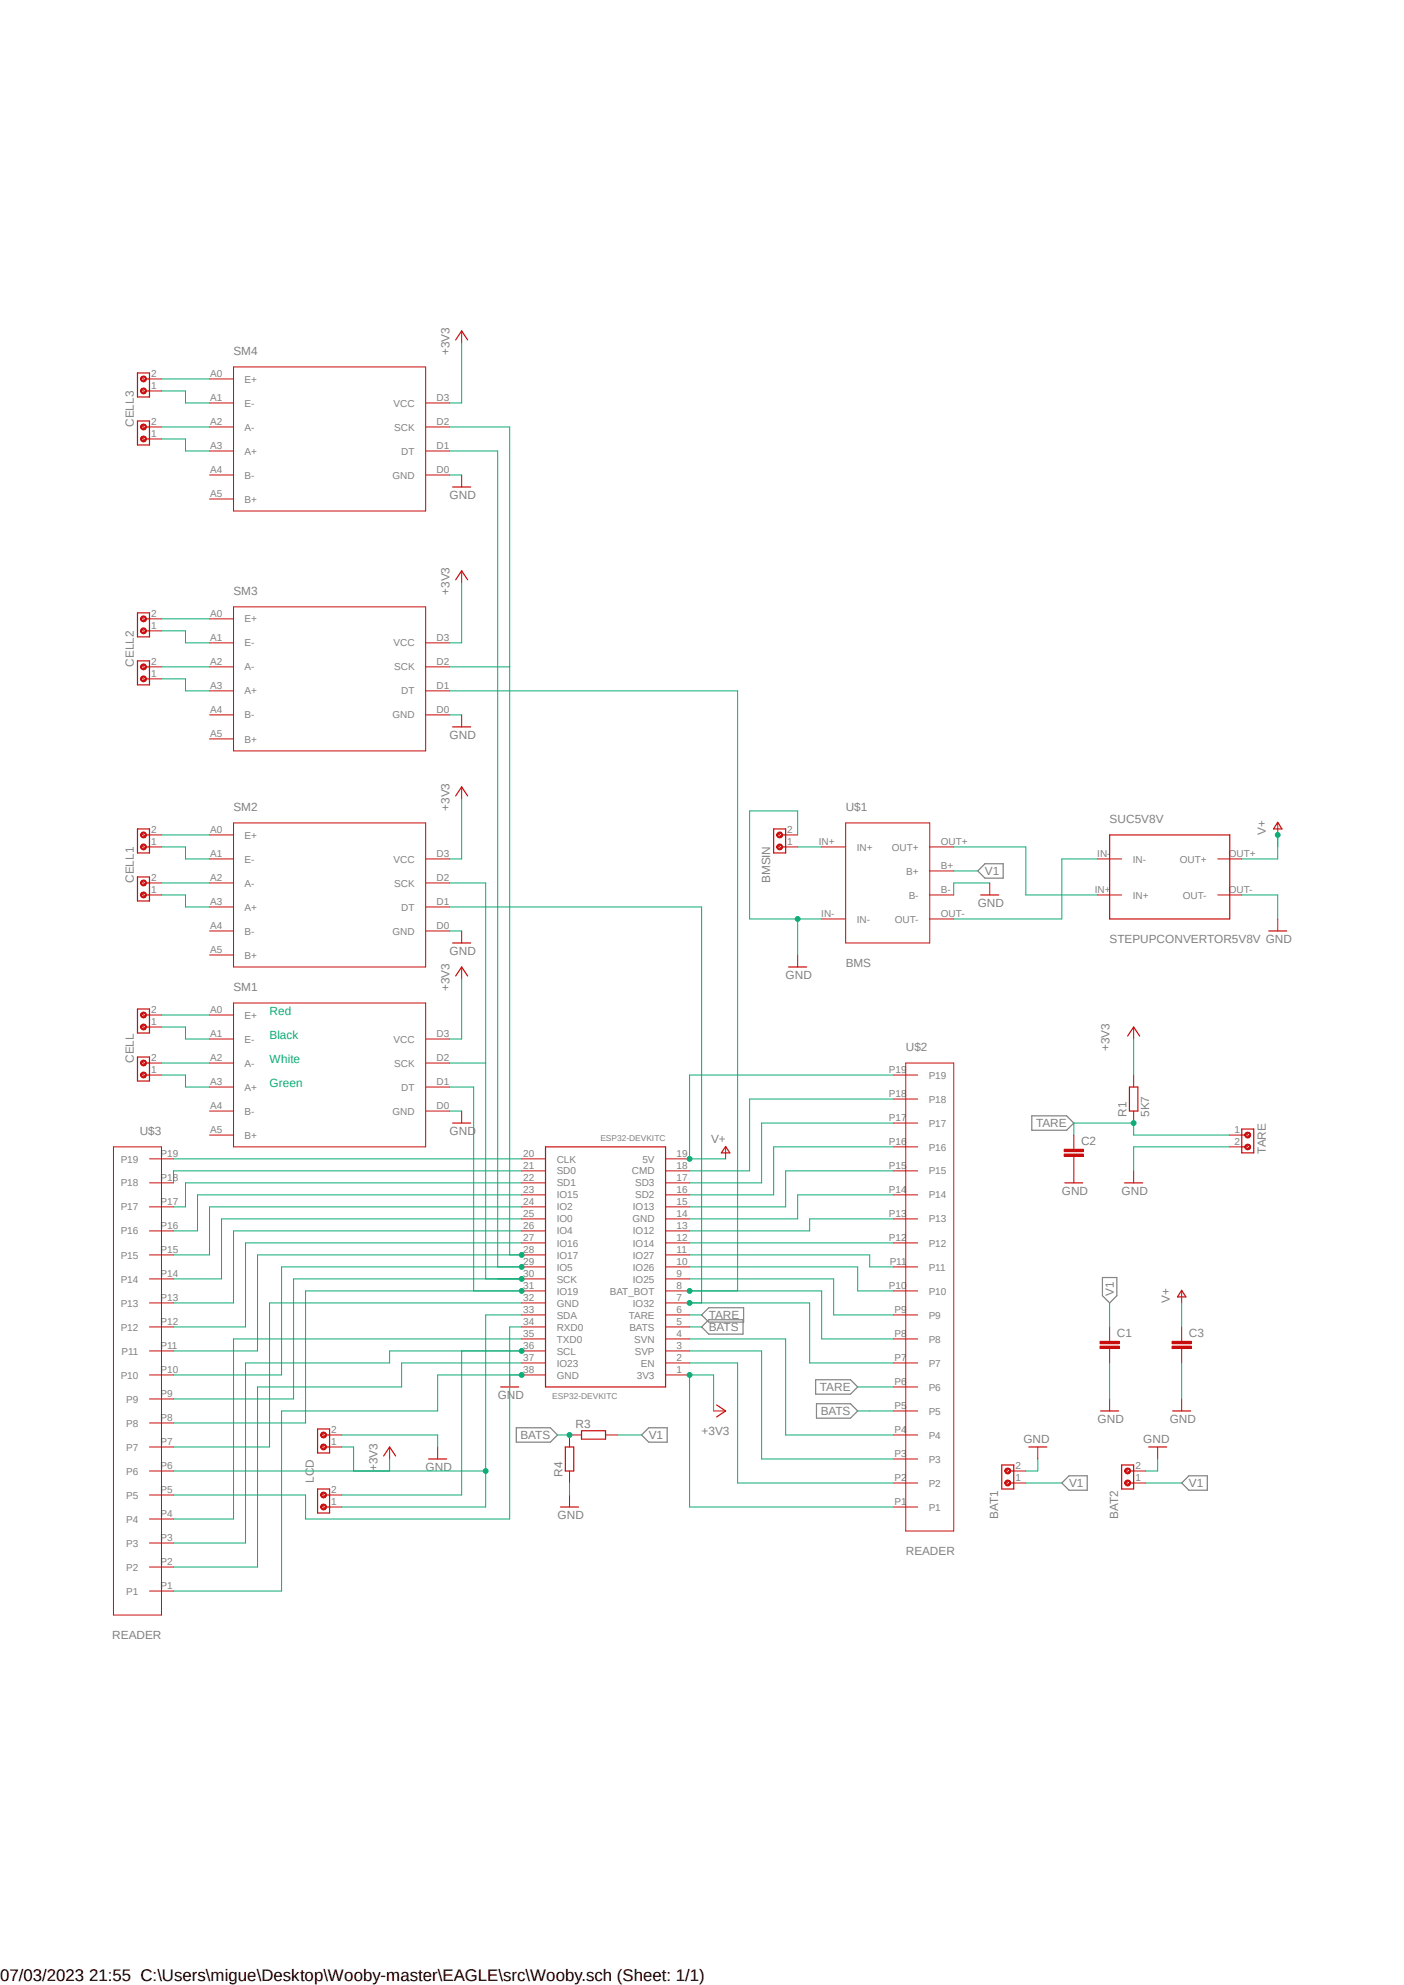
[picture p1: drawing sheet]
<svg xmlns="http://www.w3.org/2000/svg" width="297mm" height="420mm" viewBox="0 0 297 420" stroke-linecap="round" stroke-linejoin="round" font-family="sans-serif">
<path d="M22.9 67.6l251.2 279.8M274.1 67.6l-251.2 279.8" fill="none" stroke="#fff" stroke-width=".21"/>
<path d="M206.8 184.3l1.6-1.5h3.8v3h-3.8zM218.3 236.1h7.3l1.6 1.5-1.6 1.5h-7.3zM149.9 279.2h7.3v3.1h-7.3l-1.5-1.5zM149.9 276.7h7.4v3h-7.4l-1.5-1.5zM233.2 270.3h3.1v3.9l-1.6 1.5-1.5-1.5zM172.6 291.9h7.3l1.5 1.6-1.5 1.5h-7.3zM172.7 297h7.2l1.5 1.5-1.5 1.6h-7.2zM109.2 302.1h7.2l1.5 1.5-1.5 1.5h-7.2zM137.2 302.1h3.9v3h-3.9l-1.5-1.5zM226.1 312.3h3.9v3h-3.9l-1.5-1.5zM251.5 312.3h3.9v3h-3.9l-1.5-1.5z" fill="none" stroke="#808080" stroke-width=".25"/>
<g fill="none" stroke="#c90d0c" stroke-width=".21">
<path d="M44.3 214.8h5.1M44.3 219.8h5.1M49.4 212.2h40.6v30.5h-40.6zM90 219.8h5.1M44.3 224.9h5.1M44.3 230h5.1M44.3 235.1h5.1M90 224.9h5.1M90 230h5.1M90 235.1h5.1M239.8 227.5v2.5M239.8 235.1v2.5"/>
<path d="M44.3 240.2h5.1M110.4 257.9h5M110.4 255.4h5M110.4 252.8h5M110.4 250.3h5M110.4 247.7h5M110.4 245.2h5M140.8 257.9h5.1M140.8 255.4h5.1M140.8 252.8h5.1M140.8 250.3h5.1M140.8 247.7h5.1"/>
<path d="M140.8 245.2h5.1M110.4 278.2h5M110.4 275.7h5M110.4 273.1h5M110.4 270.6h5M110.4 268.1h5M110.4 265.5h5M110.4 263h5M110.4 260.4h5M140.8 278.2h5.1M140.8 275.7h5.1M140.8 273.1h5.1"/>
<path d="M140.8 270.6h5.1M140.8 268.1h5.1M140.8 265.5h5.1M140.8 263h5.1M140.8 260.4h5.1M110.4 290.9h5M110.4 288.4h5M110.4 285.8h5M110.4 283.3h5M110.4 280.8h5M140.8 290.9h5.1M140.8 288.4h5.1"/>
<path d="M140.8 285.8h5.1M140.8 283.3h5.1M140.8 280.8h5.1M234.7 283.3v.5M234.7 285.3v.5M120.5 311.2v2.6M123 303.6h-2.5v2.6M128.1 303.6h2.5"/>
</g>
<path d="M238.9 230h1.8v5.1h-1.8zM115.4 242.7h25.4v50.8h-25.4zM119.6 306.2h1.8v5h-1.8zM123 302.7h5.1v1.8h-5.1z" fill="none" stroke="#c90d0c" stroke-width=".25"/>
<path d="M232.7 283.8h4.1v.5h-4.1z" fill-rule="evenodd" fill="#c90d0c"/>
<path d="M232.7 283.8h4.1v.5h-4.1z" fill="none" stroke="#c90d0c" stroke-width=".21"/>
<path d="M232.7 284.8h4.1v.5h-4.1z" fill-rule="evenodd" fill="#c90d0c"/>
<path d="M227.2 242.7v.5M227.2 244.7v.5M232.7 284.8h4.1v.5h-4.1zM234.7 280.8v2.5M234.7 285.8v2.6" fill="none" stroke="#c90d0c" stroke-width=".21"/>
<path d="M225.1 243.2h4.1v.5h-4.1z" fill-rule="evenodd" fill="#c90d0c"/>
<path d="M225.1 243.2h4.1v.5h-4.1z" fill="none" stroke="#c90d0c" stroke-width=".21"/>
<path d="M225.1 244.2h4.1v.5h-4.1z" fill-rule="evenodd" fill="#c90d0c"/>
<g fill="none" stroke="#c90d0c" stroke-width=".21">
<path d="M30.1 217l.5 .6M30.1 214.5l.5 .5M97.7 204.6v2.5M239.8 217.3v2.5M97.7 235.1v2.5M153.5 242.7v2.5M225.1 244.2h4.1v.5h-4.1zM227.2 240.2v2.5M227.2 245.2v5.1M239.8 247.7v2.6M107.8 290.9v2.6M151 298.5h2.5"/>
<path d="M234.7 296v2.5M120.5 316.3v2.6"/>
</g>
<g fill="none" stroke="#c90d0c" stroke-width=".25">
<path d="M29.1 213.5h2.5v5.1h-2.5zM30.9 217.3h.7M30.9 214.8h.7M96.4 206.5l1.3-1.9 1.2 1.9M238.5 219.2l1.3-1.9 1.3 1.9M95.8 237.6h3.8M153.5 242.6l.9 1.3h-1.8zM225.3 250.3h3.7M237.9 250.3h3.8M105.9 293.5h3.8M151.6 297.3l1.9 1.2-1.9 1.3M232.8 298.5h3.8"/>
<path d="M118.6 318.9h3.8"/>
</g>
<path d="M29.8 217a.64 .64 0 0 1 1-.1 .64 .64 0 0 1-.2 1 .64 .64 0 0 1-.9-.6h.3a.38 .38 0 0 1 .5-.4 .38 .38 0 0 1 .1 .7 .41 .41 0 0 1-.6-.3h-.3z" fill-rule="evenodd" fill="#c90d0c"/>
<path d="M29.8 217a.64 .64 0 0 1 1-.1 .64 .64 0 0 1-.2 1 .64 .64 0 0 1-.9-.6h.3a.38 .38 0 0 1 .5-.4 .38 .38 0 0 1 .1 .7 .41 .41 0 0 1-.6-.3h-.3z" fill="none" stroke="#c90d0c" stroke-width=".21"/>
<path d="M29.8 214.4a.64 .64 0 0 1 1-.1 .64 .64 0 0 1-.2 1 .64 .64 0 0 1-.9-.5h.3a.39 .39 0 0 1 .4-.4 .39 .39 0 0 1 .3 .5 .39 .39 0 0 1-.5 .2l-.2-.3h-.3z" fill-rule="evenodd" fill="#c90d0c"/>
<path d="M29.8 214.4a.64 .64 0 0 1 1-.1 .64 .64 0 0 1-.2 1 .64 .64 0 0 1-.9-.5h.3a.39 .39 0 0 1 .4-.4 .39 .39 0 0 1 .3 .5 .39 .39 0 0 1-.5 .2l-.2-.3h-.3zM31.6 217.3h2.6M31.6 214.8h2.6M30.1 227.2l.5 .5M30.1 224.7l.5 .5" fill="none" stroke="#c90d0c" stroke-width=".21"/>
<path d="M29.1 223.6h2.5v5.1h-2.5zM30.9 227.5h.7M30.9 224.9h.7" fill="none" stroke="#c90d0c" stroke-width=".25"/>
<path d="M29.8 227.1a.64 .64 0 0 1 1-.1 .64 .64 0 0 1-.2 1 .64 .64 0 0 1-.9-.5h.3a.38 .38 0 0 1 .5-.4 .38 .38 0 0 1 .1 .7 .41 .41 0 0 1-.6-.3h-.3z" fill-rule="evenodd" fill="#c90d0c"/>
<path d="M29.8 227.1a.64 .64 0 0 1 1-.1 .64 .64 0 0 1-.2 1 .64 .64 0 0 1-.9-.5h.3a.38 .38 0 0 1 .5-.4 .38 .38 0 0 1 .1 .7 .41 .41 0 0 1-.6-.3h-.3z" fill="none" stroke="#c90d0c" stroke-width=".21"/>
<path d="M29.8 224.6a.64 .64 0 0 1 1-.1 .64 .64 0 0 1-.2 1 .64 .64 0 0 1-.9-.6h.3a.38 .38 0 0 1 .5-.3 .38 .38 0 0 1 .1 .6 .41 .41 0 0 1-.6-.3h-.3z" fill-rule="evenodd" fill="#c90d0c"/>
<path d="M29.8 224.6a.64 .64 0 0 1 1-.1 .64 .64 0 0 1-.2 1 .64 .64 0 0 1-.9-.6h.3a.38 .38 0 0 1 .5-.3 .38 .38 0 0 1 .1 .6 .41 .41 0 0 1-.6-.3h-.3zM31.6 227.5h2.6M31.6 224.9h2.6M263.7 239.9l.5 .5M263.7 242.4l.5 .5" fill="none" stroke="#c90d0c" stroke-width=".21"/>
<path d="M262.7 238.9h2.5v5h-2.5zM262.7 240.2h.7M262.7 242.7h.7" fill="none" stroke="#c90d0c" stroke-width=".25"/>
<path d="M263.4 239.8a.64 .64 0 0 1 1-.1 .64 .64 0 0 1-.2 1 .64 .64 0 0 1-.9-.5h.3a.38 .38 0 0 1 .5-.4 .38 .38 0 0 1 .1 .7 .41 .41 0 0 1-.6-.3h-.3z" fill-rule="evenodd" fill="#c90d0c"/>
<path d="M263.4 239.8a.64 .64 0 0 1 1-.1 .64 .64 0 0 1-.2 1 .64 .64 0 0 1-.9-.5h.3a.38 .38 0 0 1 .5-.4 .38 .38 0 0 1 .1 .7 .41 .41 0 0 1-.6-.3h-.3z" fill="none" stroke="#c90d0c" stroke-width=".21"/>
<path d="M263.4 242.4a.64 .64 0 0 1 1-.1 .64 .64 0 0 1-.2 1 .64 .64 0 0 1-.9-.6h.3a.38 .38 0 0 1 .5-.4 .38 .38 0 0 1 .1 .7 .4 .4 0 0 1-.6-.3h-.3z" fill-rule="evenodd" fill="#c90d0c"/>
<path d="M260.1 240.2h2.6M260.1 242.7h2.6M263.4 242.4a.64 .64 0 0 1 1-.1 .64 .64 0 0 1-.2 1 .64 .64 0 0 1-.9-.6h.3a.38 .38 0 0 1 .5-.4 .38 .38 0 0 1 .1 .7 .4 .4 0 0 1-.6-.3h-.3zM68.2 305.9l.5 .5M68.2 303.4l.5 .5" fill="none" stroke="#c90d0c" stroke-width=".21"/>
<path d="M67.2 302.3h2.5v5.1h-2.5zM69 306.2h.7M69 303.6h.7" fill="none" stroke="#c90d0c" stroke-width=".25"/>
<path d="M68.1 305.6a.63 .63 0 0 1 .9 .3 .63 .63 0 0 1-.4 .9 .63 .63 0 0 1-.8-.6h.3l.1-.4h.3l.3 .2v.3l-.3 .2h-.3l-.1-.3h-.3z" fill-rule="evenodd" fill="#c90d0c"/>
<path d="M68.1 305.6a.63 .63 0 0 1 .9 .3 .63 .63 0 0 1-.4 .9 .63 .63 0 0 1-.8-.6h.3l.1-.4h.3l.3 .2v.3l-.3 .2h-.3l-.1-.3h-.3z" fill="none" stroke="#c90d0c" stroke-width=".21"/>
<path d="M68.1 303.1a.64 .64 0 0 1 1 .3 .64 .64 0 0 1-.5 .8 .64 .64 0 0 1-.8-.6h.3l.1-.3 .3-.1 .3 .4a.38 .38 0 0 1-.3 .4 .38 .38 0 0 1-.4-.4h-.3z" fill-rule="evenodd" fill="#c90d0c"/>
<path d="M68.1 303.1a.64 .64 0 0 1 1 .3 .64 .64 0 0 1-.5 .8 .64 .64 0 0 1-.8-.6h.3l.1-.3 .3-.1 .3 .4a.38 .38 0 0 1-.3 .4 .38 .38 0 0 1-.4-.4h-.3zM68.2 318.6l.5 .5M68.2 316.1l.5 .5M69.7 306.2h2.6M69.7 303.6h2.6" fill="none" stroke="#c90d0c" stroke-width=".21"/>
<path d="M67.2 315h2.5v5.1h-2.5zM69 318.9h.7M69 316.3h.7" fill="none" stroke="#c90d0c" stroke-width=".25"/>
<path d="M67.9 318.5a.64 .64 0 0 1 1-.1 .64 .64 0 0 1-.2 1 .64 .64 0 0 1-.9-.5h.3v-.3a.39 .39 0 0 1 .5-.1 .39 .39 0 0 1 .2 .5l-.2 .2h-.4l-.1-.3h-.3z" fill-rule="evenodd" fill="#c90d0c"/>
<path d="M67.9 318.5a.64 .64 0 0 1 1-.1 .64 .64 0 0 1-.2 1 .64 .64 0 0 1-.9-.5h.3v-.3a.39 .39 0 0 1 .5-.1 .39 .39 0 0 1 .2 .5l-.2 .2h-.4l-.1-.3h-.3z" fill="none" stroke="#c90d0c" stroke-width=".21"/>
<path d="M67.9 316a.64 .64 0 0 1 1-.1 .64 .64 0 0 1-.2 1 .64 .64 0 0 1-.9-.6h.3v-.2a.39 .39 0 0 1 .5-.1 .39 .39 0 0 1 .2 .5l-.2 .2h-.4l-.1-.4h-.3z" fill-rule="evenodd" fill="#c90d0c"/>
<g fill="none" stroke="#c90d0c" stroke-width=".21">
<path d="M49.4 77.6h40.6v30.5h-40.6zM97.7 70v2.6M44.3 80.2h5.1M44.3 85.3h5.1M44.3 90.3h5.1M44.3 95.4h5.1M90 85.3h5.1M90 90.3h5.1M90 95.4h5.1M44.3 100.5h5.1M44.3 105.6h5.1M90 100.5h5.1"/>
<path d="M97.7 100.5v2.5M44.3 130.9h5.1M44.3 136h5.1M49.4 128.4h40.6v30.5h-40.6zM90 136h5.1M97.7 120.8v2.5M44.3 141.1h5.1M44.3 146.2h5.1M44.3 151.3h5.1M44.3 156.3h5.1M90 141.1h5.1M90 146.2h5.1"/>
<path d="M90 151.3h5.1M97.7 151.3v2.5M44.3 176.7h5.1M49.4 174.1h40.6v30.5h-40.6zM97.7 166.5v2.5M44.3 181.7h5.1M44.3 186.8h5.1M44.3 191.9h5.1M44.3 197h5.1M90 181.7h5.1M90 186.8h5.1M90 191.9h5.1"/>
<path d="M90 197h5.1M97.7 197v2.5M44.3 202.1h5.1M250 283.3v.5M250 285.3v.5M67.9 316a.64 .64 0 0 1 1-.1 .64 .64 0 0 1-.2 1 .64 .64 0 0 1-.9-.6h.3v-.2a.39 .39 0 0 1 .5-.1 .39 .39 0 0 1 .2 .5l-.2 .2h-.4l-.1-.4h-.3zM69.7 318.9h2.6M69.7 316.3h2.6M82.4 306.2v2.5M92.6 306.2v2.5"/>
</g>
<path d="M96.4 71.9l1.3-1.9 1.2 1.9M95.8 103h3.8M96.4 122.7l1.3-1.9 1.2 1.9M95.8 153.8h3.8M96.4 168.4l1.3-1.9 1.2 1.9M95.8 199.5h3.8M81.2 308.1l1.2-1.9 1.3 1.9M90.7 308.7h3.8" fill="none" stroke="#c90d0c" stroke-width=".25"/>
<path d="M247.9 283.8h4.1v.5h-4.1z" fill-rule="evenodd" fill="#c90d0c"/>
<path d="M247.9 283.8h4.1v.5h-4.1z" fill="none" stroke="#c90d0c" stroke-width=".21"/>
<path d="M247.9 284.8h4.1v.5h-4.1z" fill-rule="evenodd" fill="#c90d0c"/>
<path d="M30.1 178.9l.5 .6M30.1 176.4l.5 .5M270.3 174.1v2.6M270.3 194.4v2.6M250 273.1v2.6M247.9 284.8h4.1v.5h-4.1zM250 280.8v2.5M250 285.8v2.6M250 296v2.5" fill="none" stroke="#c90d0c" stroke-width=".21"/>
<path d="M29.1 175.4h2.5v5.1h-2.5zM30.9 179.2h.7M30.9 176.7h.7M270.3 174l.9 1.4h-1.8zM268.4 197h3.8M250 273l.9 1.4h-1.8zM248.1 298.5h3.8" fill="none" stroke="#c90d0c" stroke-width=".25"/>
<path d="M29.8 178.9a.64 .64 0 0 1 1-.1 .64 .64 0 0 1-.2 1 .64 .64 0 0 1-.9-.6h.3l.2-.3a.38 .38 0 0 1 .5 .3 .38 .38 0 0 1-.5 .3l-.2-.3h-.3z" fill-rule="evenodd" fill="#c90d0c"/>
<path d="M29.8 178.9a.64 .64 0 0 1 1-.1 .64 .64 0 0 1-.2 1 .64 .64 0 0 1-.9-.6h.3l.2-.3a.38 .38 0 0 1 .5 .3 .38 .38 0 0 1-.5 .3l-.2-.3h-.3z" fill="none" stroke="#c90d0c" stroke-width=".21"/>
<path d="M29.8 176.4a.64 .64 0 0 1 1-.1 .64 .64 0 0 1-.2 1 .64 .64 0 0 1-.9-.6h.3l.2-.4a.39 .39 0 0 1 .5 .2 .39 .39 0 0 1-.3 .5 .39 .39 0 0 1-.4-.3h-.3z" fill-rule="evenodd" fill="#c90d0c"/>
<path d="M29.8 176.4a.64 .64 0 0 1 1-.1 .64 .64 0 0 1-.2 1 .64 .64 0 0 1-.9-.6h.3l.2-.4a.39 .39 0 0 1 .5 .2 .39 .39 0 0 1-.3 .5 .39 .39 0 0 1-.4-.3h-.3zM31.6 179.2h2.6M31.6 176.7h2.6M30.1 189.1l.5 .5M30.1 186.6l.5 .5" fill="none" stroke="#c90d0c" stroke-width=".21"/>
<path d="M29.1 185.5h2.5v5.1h-2.5zM30.9 189.4h.7M30.9 186.8h.7" fill="none" stroke="#c90d0c" stroke-width=".25"/>
<path d="M29.8 189a.64 .64 0 0 1 1-.1 .64 .64 0 0 1-.2 1 .64 .64 0 0 1-.9-.5h.3a.39 .39 0 0 1 .4-.4 .39 .39 0 0 1 .3 .5 .39 .39 0 0 1-.5 .2l-.2-.3h-.3z" fill-rule="evenodd" fill="#c90d0c"/>
<path d="M29.8 189a.64 .64 0 0 1 1-.1 .64 .64 0 0 1-.2 1 .64 .64 0 0 1-.9-.5h.3a.39 .39 0 0 1 .4-.4 .39 .39 0 0 1 .3 .5 .39 .39 0 0 1-.5 .2l-.2-.3h-.3z" fill="none" stroke="#c90d0c" stroke-width=".21"/>
<path d="M29.8 186.5a.64 .64 0 0 1 1-.1 .64 .64 0 0 1-.2 1 .64 .64 0 0 1-.9-.6h.3a.39 .39 0 0 1 .4-.4 .39 .39 0 0 1 .3 .5 .39 .39 0 0 1-.5 .3l-.2-.4h-.3z" fill-rule="evenodd" fill="#c90d0c"/>
<path d="M30.1 133.2l.5 .5M30.1 130.7l.5 .5M29.8 186.5a.64 .64 0 0 1 1-.1 .64 .64 0 0 1-.2 1 .64 .64 0 0 1-.9-.6h.3a.39 .39 0 0 1 .4-.4 .39 .39 0 0 1 .3 .5 .39 .39 0 0 1-.5 .3l-.2-.4h-.3zM31.6 189.4h2.6M31.6 186.8h2.6" fill="none" stroke="#c90d0c" stroke-width=".21"/>
<path d="M29.1 129.7h2.5v5h-2.5zM30.9 133.5h.7M30.9 130.9h.7" fill="none" stroke="#c90d0c" stroke-width=".25"/>
<path d="M29.8 133.2a.64 .64 0 0 1 1-.1 .64 .64 0 0 1-.2 1 .64 .64 0 0 1-.9-.6h.3a.4 .4 0 0 1 .3-.4 .4 .4 0 0 1 .4 .2v.4a.4 .4 0 0 1-.4 .1 .4 .4 0 0 1-.3-.3h-.3z" fill-rule="evenodd" fill="#c90d0c"/>
<path d="M29.8 133.2a.64 .64 0 0 1 1-.1 .64 .64 0 0 1-.2 1 .64 .64 0 0 1-.9-.6h.3a.4 .4 0 0 1 .3-.4 .4 .4 0 0 1 .4 .2v.4a.4 .4 0 0 1-.4 .1 .4 .4 0 0 1-.3-.3h-.3z" fill="none" stroke="#c90d0c" stroke-width=".21"/>
<path d="M29.8 130.6a.64 .64 0 0 1 1 0 .64 .64 0 0 1-.2 1 .64 .64 0 0 1-.9-.7h.3a.4 .4 0 0 1 .3-.3 .4 .4 0 0 1 .4 .2v.3a.4 .4 0 0 1-.4 .2 .4 .4 0 0 1-.3-.4h-.3z" fill-rule="evenodd" fill="#c90d0c"/>
<path d="M29.8 130.6a.64 .64 0 0 1 1 0 .64 .64 0 0 1-.2 1 .64 .64 0 0 1-.9-.7h.3a.4 .4 0 0 1 .3-.3 .4 .4 0 0 1 .4 .2v.3a.4 .4 0 0 1-.4 .2 .4 .4 0 0 1-.3-.4h-.3zM31.6 133.5h2.6M31.6 130.9h2.6M30.1 143.4l.5 .5M30.1 140.8l.5 .6" fill="none" stroke="#c90d0c" stroke-width=".21"/>
<path d="M29.1 139.8h2.5v5.1h-2.5zM30.9 143.6h.7M30.9 141.1h.7" fill="none" stroke="#c90d0c" stroke-width=".25"/>
<path d="M29.8 143.3a.64 .64 0 0 1 1 0 .64 .64 0 0 1-.2 1 .64 .64 0 0 1-.9-.7h.3l.2-.3a.39 .39 0 0 1 .5 .2 .39 .39 0 0 1-.3 .5 .39 .39 0 0 1-.4-.4h-.3z" fill-rule="evenodd" fill="#c90d0c"/>
<path d="M29.8 143.3a.64 .64 0 0 1 1 0 .64 .64 0 0 1-.2 1 .64 .64 0 0 1-.9-.7h.3l.2-.3a.39 .39 0 0 1 .5 .2 .39 .39 0 0 1-.3 .5 .39 .39 0 0 1-.4-.4h-.3z" fill="none" stroke="#c90d0c" stroke-width=".21"/>
<path d="M29.8 140.8a.64 .64 0 0 1 1-.1 .64 .64 0 0 1-.2 1 .64 .64 0 0 1-.9-.6h.3a.4 .4 0 0 1 .3-.3 .4 .4 0 0 1 .4 .1v.4a.4 .4 0 0 1-.4 .2 .4 .4 0 0 1-.3-.4h-.3z" fill-rule="evenodd" fill="#c90d0c"/>
<path d="M30.1 79.9l.5 .5M30.1 82.5l.5 .5M29.8 140.8a.64 .64 0 0 1 1-.1 .64 .64 0 0 1-.2 1 .64 .64 0 0 1-.9-.6h.3a.4 .4 0 0 1 .3-.3 .4 .4 0 0 1 .4 .1v.4a.4 .4 0 0 1-.4 .2 .4 .4 0 0 1-.3-.4h-.3zM31.6 143.6h2.6M31.6 141.1h2.6" fill="none" stroke="#c90d0c" stroke-width=".21"/>
<path d="M29.1 78.9h2.5v5.1h-2.5zM30.9 82.7h.7M30.9 80.2h.7" fill="none" stroke="#c90d0c" stroke-width=".25"/>
<path d="M29.8 82.4a.64 .64 0 0 1 1-.1 .64 .64 0 0 1-.2 1 .64 .64 0 0 1-.9-.6h.3a.39 .39 0 0 1 .4-.4 .39 .39 0 0 1 .3 .5 .39 .39 0 0 1-.5 .3l-.2-.4h-.3z" fill-rule="evenodd" fill="#c90d0c"/>
<path d="M29.8 82.4a.64 .64 0 0 1 1-.1 .64 .64 0 0 1-.2 1 .64 .64 0 0 1-.9-.6h.3a.39 .39 0 0 1 .4-.4 .39 .39 0 0 1 .3 .5 .39 .39 0 0 1-.5 .3l-.2-.4h-.3z" fill="none" stroke="#c90d0c" stroke-width=".21"/>
<path d="M29.8 79.8a.64 .64 0 0 1 1-.1 .64 .64 0 0 1-.2 1.1 .64 .64 0 0 1-.9-.6h.3a.39 .39 0 0 1 .4-.4 .39 .39 0 0 1 .3 .5 .39 .39 0 0 1-.5 .2l-.2-.3h-.3z" fill-rule="evenodd" fill="#c90d0c"/>
<path d="M29.8 79.8a.64 .64 0 0 1 1-.1 .64 .64 0 0 1-.2 1.1 .64 .64 0 0 1-.9-.6h.3a.39 .39 0 0 1 .4-.4 .39 .39 0 0 1 .3 .5 .39 .39 0 0 1-.5 .2l-.2-.3h-.3zM30.1 92.6l.5 .5M30.1 90.1l.5 .5M31.6 82.7h2.6M31.6 80.2h2.6" fill="none" stroke="#c90d0c" stroke-width=".21"/>
<path d="M29.1 89.1h2.5v5h-2.5zM30.9 92.9h.7M30.9 90.3h.7" fill="none" stroke="#c90d0c" stroke-width=".25"/>
<path d="M29.8 92.5a.64 .64 0 0 1 1-.1 .64 .64 0 0 1-.2 1.1 .64 .64 0 0 1-.9-.6h.3a.38 .38 0 0 1 .5-.4 .38 .38 0 0 1 .1 .7 .41 .41 0 0 1-.6-.3h-.3z" fill-rule="evenodd" fill="#c90d0c"/>
<path d="M29.8 92.5a.64 .64 0 0 1 1-.1 .64 .64 0 0 1-.2 1.1 .64 .64 0 0 1-.9-.6h.3a.38 .38 0 0 1 .5-.4 .38 .38 0 0 1 .1 .7 .41 .41 0 0 1-.6-.3h-.3z" fill="none" stroke="#c90d0c" stroke-width=".21"/>
<path d="M29.8 90a.64 .64 0 0 1 1-.1 .64 .64 0 0 1-.2 1 .64 .64 0 0 1-.9-.6h.3a.38 .38 0 0 1 .5-.3 .38 .38 0 0 1 .1 .6 .41 .41 0 0 1-.6-.3h-.3z" fill-rule="evenodd" fill="#c90d0c"/>
<g fill="none" stroke="#c90d0c" stroke-width=".21">
<path d="M29.8 90a.64 .64 0 0 1 1-.1 .64 .64 0 0 1-.2 1 .64 .64 0 0 1-.9-.6h.3a.38 .38 0 0 1 .5-.3 .38 .38 0 0 1 .1 .6 .41 .41 0 0 1-.6-.3h-.3zM31.6 92.9h2.6M31.6 90.3h2.6M164.7 178.9l.5 .6M164.7 176.4l.5 .5M173.8 179.2h5.1M178.9 174.1h17.8v25.4h-17.8zM196.7 179.2h5.1M173.8 194.4h5.1M196.7 194.4h5.1M196.7 184.3h5.1M196.7 189.4h5.1"/>
<path d="M209.4 186.8v2.6"/>
</g>
<path d="M163.7 175.4h2.5v5.1h-2.5zM165.4 179.2h.8M165.4 176.7h.8M207.5 189.4h3.8" fill="none" stroke="#c90d0c" stroke-width=".25"/>
<path d="M164.4 178.9a.64 .64 0 0 1 1-.1 .64 .64 0 0 1-.3 1 .64 .64 0 0 1-.8-.6h.2l.3-.3a.38 .38 0 0 1 .5 .3 .38 .38 0 0 1-.5 .3l-.3-.3h-.2z" fill-rule="evenodd" fill="#c90d0c"/>
<path d="M164.4 178.9a.64 .64 0 0 1 1-.1 .64 .64 0 0 1-.3 1 .64 .64 0 0 1-.8-.6h.2l.3-.3a.38 .38 0 0 1 .5 .3 .38 .38 0 0 1-.5 .3l-.3-.3h-.2z" fill="none" stroke="#c90d0c" stroke-width=".21"/>
<path d="M164.4 176.4a.64 .64 0 0 1 1-.1 .64 .64 0 0 1-.3 1 .64 .64 0 0 1-.8-.6h.2l.3-.4a.39 .39 0 0 1 .5 .2 .39 .39 0 0 1-.3 .5 .39 .39 0 0 1-.5-.3h-.2z" fill-rule="evenodd" fill="#c90d0c"/>
<g fill="none" stroke="#c90d0c" stroke-width=".21">
<path d="M164.4 176.4a.64 .64 0 0 1 1-.1 .64 .64 0 0 1-.3 1 .64 .64 0 0 1-.8-.6h.2l.3-.4a.39 .39 0 0 1 .5 .2 .39 .39 0 0 1-.3 .5 .39 .39 0 0 1-.5-.3h-.2zM166.2 179.2h2.5M166.2 176.7h2.5M232.2 181.7h5.1M232.2 189.4h5.1M257.6 181.7h5.1M257.6 189.4h5.1M168.7 202.1v2.5M189.1 237.6h5M189.1 232.5h5M189.1 227.5h5M191.6 224.9h10.2v99h-10.2z"/>
<path d="M24 242.7h10.2v99h-10.2zM31.6 255.4h5.1M31.6 250.3h5.1M31.6 245.2h5.1M189.1 257.9h5M189.1 252.8h5M189.1 247.7h5M189.1 242.7h5M31.6 275.7h5.1M31.6 270.6h5.1M31.6 265.5h5.1M31.6 260.4h5.1"/>
<path d="M189.1 273.1h5M189.1 278.2h5M189.1 268.1h5M189.1 263h5M31.6 290.9h5.1M31.6 296h5.1M31.6 285.8h5.1M31.6 280.8h5.1M189.1 283.3h5M189.1 288.4h5M189.1 293.5h5M189.1 298.5h5"/>
<path d="M31.6 301.1h5.1M31.6 306.2h5.1M31.6 311.2h5.1M31.6 316.3h5.1M189.1 303.6h5M189.1 308.7h5M189.1 313.8h5M189.1 318.9h5M212.9 313.5l.5 .5M212.9 311l.5 .5M31.6 321.4h5.1M31.6 326.5h5.1"/>
<path d="M31.6 331.6h5.1M31.6 336.6h5.1"/>
</g>
<path d="M234.7 176.7h25.4v17.7h-25.4zM166.8 204.6h3.8M211.9 310h2.6v5h-2.6zM213.7 313.8h.8M213.7 311.2h.8" fill="none" stroke="#c90d0c" stroke-width=".25"/>
<path d="M212.6 313.4a.64 .64 0 0 1 1.1-.1 .64 .64 0 0 1-.3 1 .64 .64 0 0 1-.8-.5h.2l.1-.2a.38 .38 0 0 1 .5-.1 .38 .38 0 0 1 .1 .5 .38 .38 0 0 1-.5 .1l-.2-.3h-.2z" fill-rule="evenodd" fill="#c90d0c"/>
<path d="M212.6 313.4a.64 .64 0 0 1 1.1-.1 .64 .64 0 0 1-.3 1 .64 .64 0 0 1-.8-.5h.2l.1-.2a.38 .38 0 0 1 .5-.1 .38 .38 0 0 1 .1 .5 .38 .38 0 0 1-.5 .1l-.2-.3h-.2z" fill="none" stroke="#c90d0c" stroke-width=".21"/>
<path d="M212.6 310.9a.64 .64 0 0 1 1.1-.1 .64 .64 0 0 1-.3 1 .64 .64 0 0 1-.8-.6h.2l.1-.2a.38 .38 0 0 1 .5-.1 .38 .38 0 0 1 .1 .5 .38 .38 0 0 1-.5 .2l-.2-.4h-.2z" fill-rule="evenodd" fill="#c90d0c"/>
<path d="M212.6 310.9a.64 .64 0 0 1 1.1-.1 .64 .64 0 0 1-.3 1 .64 .64 0 0 1-.8-.6h.2l.1-.2a.38 .38 0 0 1 .5-.1 .38 .38 0 0 1 .1 .5 .38 .38 0 0 1-.5 .2l-.2-.4h-.2zM214.5 313.8h2.5M214.5 311.2h2.5M238.3 313.5l.5 .5M238.3 311l.5 .5" fill="none" stroke="#c90d0c" stroke-width=".21"/>
<path d="M237.3 310h2.5v5h-2.5zM239.1 313.8h.7M239.1 311.2h.7" fill="none" stroke="#c90d0c" stroke-width=".25"/>
<path d="M238 313.4a.64 .64 0 0 1 1-.1 .64 .64 0 0 1-.2 1 .64 .64 0 0 1-.9-.5h.3a.39 .39 0 0 1 .3-.4 .39 .39 0 0 1 .4 .2 .39 .39 0 0 1-.1 .4 .39 .39 0 0 1-.4 .1l-.2-.3h-.3z" fill-rule="evenodd" fill="#c90d0c"/>
<path d="M238 313.4a.64 .64 0 0 1 1-.1 .64 .64 0 0 1-.2 1 .64 .64 0 0 1-.9-.5h.3a.39 .39 0 0 1 .3-.4 .39 .39 0 0 1 .4 .2 .39 .39 0 0 1-.1 .4 .39 .39 0 0 1-.4 .1l-.2-.3h-.3z" fill="none" stroke="#c90d0c" stroke-width=".21"/>
<path d="M238 310.9a.64 .64 0 0 1 1-.1 .64 .64 0 0 1-.2 1 .64 .64 0 0 1-.9-.6h.3a.39 .39 0 0 1 .3-.3 .39 .39 0 0 1 .4 .1 .39 .39 0 0 1-.1 .5 .39 .39 0 0 1-.4 .1l-.2-.4h-.3z" fill-rule="evenodd" fill="#c90d0c"/>
<path d="M219.5 306.2v2.5M238 310.9a.64 .64 0 0 1 1-.1 .64 .64 0 0 1-.2 1 .64 .64 0 0 1-.9-.6h.3a.39 .39 0 0 1 .3-.3 .39 .39 0 0 1 .4 .1 .39 .39 0 0 1-.1 .5 .39 .39 0 0 1-.4 .1l-.2-.4h-.3zM239.8 313.8h2.6M239.8 311.2h2.6M244.9 306.2v2.5" fill="none" stroke="#c90d0c" stroke-width=".21"/>
<path d="M217.6 306.2h3.8M243 306.2h3.8" fill="none" stroke="#c90d0c" stroke-width=".25"/>
<path d="M95.1 235.1h2.6M260.1 242.7h-20.3v5M110.4 290.9h-17.8v7.6h-33v38.1h-22.9M234.7 288.4v7.6M120.5 313.8v2.5" fill="none" stroke="#0dab76" stroke-width=".21"/>
<circle cx="110.4" cy="290.9" r=".51" fill="#0dab76"/>
<g fill="none" stroke="#0dab76" stroke-width=".21">
<path d="M95.1 100.5h2.6M95.1 151.3h2.6M168.7 176.7v-5.1h-10.1v22.8h15.2M95.1 197h2.6M168.7 194.4v7.7M209.4 186.8h-7.6v2.6M262.7 189.4h7.6v5M250 288.4v7.6M72.3 303.6h20.3v2.6"/>
<circle cx="110.4" cy="290.9" r=".51"/>
</g>
<circle cx="168.7" cy="194.4" r=".51" fill="#0dab76"/>
<g fill="none" stroke="#0dab76" stroke-width=".21">
<path d="M97.7 207.1v12.7h-2.6M239.8 219.8v7.7M151 298.5v-7.6h-5.1v28h43.2M219.5 308.7v2.5h-2.5M244.9 308.7v2.5h-2.5"/>
<circle cx="168.7" cy="194.4" r=".51"/>
</g>
<circle cx="145.9" cy="290.9" r=".51" fill="#0dab76"/>
<g fill="none" stroke="#0dab76" stroke-width=".21">
<path d="M97.7 72.6v12.7h-2.6M97.7 123.3v12.7h-2.6M97.7 169v12.7h-2.6M145.9 227.5v17.7h7.6M72.3 306.2h2.5v5h7.6v-2.5"/>
<circle cx="145.9" cy="290.9" r=".51"/>
</g>
<circle cx="145.9" cy="245.2" r=".51" fill="#0dab76"/>
<g fill="none" stroke="#0dab76" stroke-width=".21">
<path d="M270.3 176.7v5h-7.6M145.9 227.5h43.2M250 275.7v5.1"/>
<circle cx="145.9" cy="245.2" r=".51"/>
</g>
<circle cx="270.3" cy="176.7" r=".51" fill="#0dab76"/>
<g fill="none" stroke="#0dab76" stroke-width=".21">
<path d="M117.9 303.6h2.6"/>
<circle cx="270.3" cy="176.7" r=".51"/>
</g>
<circle cx="120.5" cy="303.6" r=".51" fill="#0dab76"/>
<g fill="none" stroke="#0dab76" stroke-width=".21">
<path d="M97.7 285.8v30.5h-25.4M110.4 285.8h-28v2.6h-30.5v38.1h-15.2M145.9 280.8h2.5M181.4 298.5h7.7"/>
<circle cx="120.5" cy="303.6" r=".51"/>
</g>
<circle cx="110.4" cy="285.8" r=".51" fill="#0dab76"/>
<g fill="none" stroke="#0dab76" stroke-width=".21">
<path d="M102.7 278.2v40.7h-30.4M36.7 311.2h66"/>
<circle cx="110.4" cy="285.8" r=".51"/>
</g>
<circle cx="102.7" cy="311.2" r=".51" fill="#0dab76"/>
<g fill="none" stroke="#0dab76" stroke-width=".21">
<path d="M95.1 230h5.1v43.1M102.7 278.2h7.7M110.4 273.1h-45.8v28h-27.9"/>
<circle cx="102.7" cy="311.2" r=".51"/>
</g>
<circle cx="110.4" cy="273.1" r=".51" fill="#0dab76"/>
<g fill="none" stroke="#0dab76" stroke-width=".21">
<path d="M95.1 224.9h7.6v45.7h7.7"/>
<circle cx="110.4" cy="273.1" r=".51"/>
</g>
<circle cx="110.4" cy="270.6" r=".51" fill="#0dab76"/>
<g fill="none" stroke="#0dab76" stroke-width=".21">
<path d="M95.1 186.8h7.6v38.1M227.2 240.2v-2.6h12.6v2.6M110.4 270.6h-48.3v25.4h-25.4M145.9 278.2h2.5"/>
<circle cx="110.4" cy="270.6" r=".51"/>
</g>
<circle cx="239.8" cy="237.6" r=".51" fill="#0dab76"/>
<g fill="none" stroke="#0dab76" stroke-width=".21">
<path d="M95.1 191.9h53.3v83.8M201.8 184.3h5M34.2 214.8h10.1M34.2 217.3h5v2.5h5.1M34.2 224.9h10.1M34.2 227.5h5v2.5h5.1M239.8 240.2h20.3M145.9 275.7h25.4M234.7 275.7v5.1M181.4 293.5h7.7M130.6 303.6h5.1M217 313.8h7.6"/>
<path d="M242.4 313.8h7.6"/>
<circle cx="239.8" cy="237.6" r=".51"/>
</g>
<circle cx="145.9" cy="275.7" r=".51" fill="#0dab76"/>
<g fill="none" stroke="#0dab76" stroke-width=".21">
<path d="M95.1 90.3h12.7v175.2M95.1 141.1h12.7M110.4 265.5h-55.9v20.3h-17.8M171.3 275.7v12.7h17.8"/>
<circle cx="145.9" cy="275.7" r=".51"/>
</g>
<circle cx="110.4" cy="265.5" r=".51" fill="#0dab76"/>
<g fill="none" stroke="#0dab76" stroke-width=".21">
<path d="M95.1 95.4h10.2v172.7M110.4 268.1h-50.8v22.8h-22.9"/>
<circle cx="110.4" cy="265.5" r=".51"/>
</g>
<circle cx="110.4" cy="268.1" r=".51" fill="#0dab76"/>
<g fill="none" stroke="#0dab76" stroke-width=".21">
<path d="M95.1 146.2h60.9v126.9M145.9 273.1h27.9"/>
<circle cx="110.4" cy="268.1" r=".51"/>
</g>
<circle cx="145.9" cy="273.1" r=".51" fill="#0dab76"/>
<g fill="none" stroke="#0dab76" stroke-width=".21">
<path d="M34.2 80.2h10.1M34.2 82.7h5v2.6h5.1M34.2 92.9h5v2.5h5.1M34.2 90.3h10.1M34.2 133.5h5v2.5h5.1M34.2 130.9h10.1M34.2 143.6h5v2.6h5.1M34.2 141.1h10.1M34.2 179.2h5v2.5h5.1M34.2 176.7h10.1M168.7 179.2h5.1M201.8 179.2h15.2v10.2h15.2"/>
<path d="M34.2 189.4h5v2.5h5.1M34.2 186.8h10.1M232.2 181.7h-7.6v12.7h-22.8M189.1 232.5h-30.5v15.2h-12.7M189.1 237.6h-28v12.7h-15.2M36.7 245.2h73.7M110.4 250.3h-71.2v5.1h-2.5M110.4 247.7h-73.7v2.6M110.4 252.8h-68.6v7.6h-5.1M110.4 255.4h-66.1v10.1h-7.6M110.4 257.9h-63.5v12.7h-10.2M189.1 247.7h-22.9v7.7h-20.3"/>
<path d="M189.1 242.7h-25.4v10.1h-17.8M189.1 252.8h-20.4v5.1h-22.8M189.1 257.9h-17.8v2.5h-25.4M110.4 260.4h-61v15.3h-12.7M110.4 263h-58.5v17.8h-15.2M110.4 275.7h-53.4v30.5h-20.3M145.9 263h43.2M145.9 265.5h38.1v2.6h5.1M145.9 268.1h35.5v5h7.7M145.9 270.6h30.5v7.6h12.7M173.8 273.1v10.2h15.3M110.4 283.3h-61v38.1h-12.7"/>
<path d="M110.4 288.4h-25.4v5.1h-30.5v38.1h-17.8M110.4 280.8h-2.6v40.6h-43.2v-5.1h-27.9M145.9 283.3h20.3v20.3h22.9M145.9 285.8h15.2v22.9h28M145.9 288.4h10.1v25.4h33.1"/>
<circle cx="145.9" cy="273.1" r=".51"/>
</g>
<text font-size="3.6" x="0" y="419.1">07/03/2023 21:55 C:\Users\migue\Desktop\Wooby-master\EAGLE\src\Wooby.sch (Sheet: 1/1)</text>
<g font-size="2.5" fill="#808080">
<text x="49.4" y="75.1">SM4</text>
<text x="95.1" y="75.1" transform="rotate(-90 95.1 75.1)">+3V3</text>
<text x="28.3" y="90.3" transform="rotate(-90 28.3 90.3)">CELL3</text>
<text x="95.1" y="105.6">GND</text>
<text x="49.4" y="125.9">SM3</text>
<text x="95.1" y="125.8" transform="rotate(-90 95.1 125.8)">+3V3</text>
<text x="28.3" y="141.1" transform="rotate(-90 28.3 141.1)">CELL2</text>
<text x="95.1" y="156.3">GND</text>
<text x="49.4" y="171.6">SM2</text>
<text x="95.1" y="171.6" transform="rotate(-90 95.1 171.6)">+3V3</text>
<text x="178.9" y="171.6">U$1</text>
<text x="234.7" y="174.1">SUC5V8V</text>
<text x="267.8" y="176.7" transform="rotate(-90 267.8 176.7)">V+</text>
<text x="208.4" y="185.2">V1</text>
<text x="28.3" y="186.8" transform="rotate(-90 28.3 186.8)">CELL1</text>
<text x="162.9" y="186.8" transform="rotate(-90 162.9 186.8)">BMSIN</text>
<text x="206.8" y="191.9">GND</text>
<text x="95.1" y="202.1">GND</text>
<text x="234.7" y="199.5">STEPUPCONVERTOR5V8V GND</text>
<text x="49.4" y="209.7">SM1</text>
<text x="95.1" y="209.7" transform="rotate(-90 95.1 209.7)">+3V3</text>
<text x="166.2" y="207.1">GND</text>
<text x="178.9" y="204.6">BMS</text>
<text x="28.3" y="224.9" transform="rotate(-90 28.3 224.9)">CELL</text>
<text x="191.6" y="222.4">U$2</text>
<text x="234.7" y="222.4" transform="rotate(-90 234.7 222.4)">+3V3</text>
<text x="219.2" y="238.5">TARE</text>
<text x="238.3" y="236.4" transform="rotate(-90 238.3 236.4)">R1</text>
<text x="243.1" y="236.4" transform="rotate(-90 243.1 236.4)">5K7</text>
<text x="29.5" y="240.2">U$3</text>
<text x="95.1" y="240.2">GND</text>
<text x="150.4" y="241.9">V+</text>
<text x="228.7" y="242.3">C2</text>
<text x="267.8" y="244.1" transform="rotate(-90 267.8 244.1)">TARE</text>
<text x="224.6" y="252.8">GND</text>
<text x="237.3" y="252.8">GND</text>
<text x="235.6" y="274.2" transform="rotate(-90 235.6 274.2)">V1</text>
<text x="247.4" y="275.7" transform="rotate(-90 247.4 275.7)">V+</text>
<text x="149.9" y="281.6">BATS</text>
<text x="149.9" y="279.1">TARE</text>
<text x="236.3" y="282.9">C1</text>
<text x="251.5" y="282.9">C3</text>
<text x="105.3" y="296">GND</text>
<text x="173.4" y="294.3">TARE</text>
<text x="173.6" y="299.4">BATS</text>
<text x="110.1" y="304.5">BATS</text>
<text x="121.8" y="302.1">R3</text>
<text x="137.2" y="304.5">V1</text>
<text x="148.4" y="303.6">+3V3</text>
<text x="216.5" y="305.4">GND</text>
<text x="232.2" y="301.1">GND</text>
<text x="241.8" y="305.4">GND</text>
<text x="247.4" y="301.1">GND</text>
<text x="79.9" y="311.2" transform="rotate(-90 79.9 311.2)">+3V3</text>
<text x="90" y="311.2">GND</text>
<text x="66.4" y="313.8" transform="rotate(-90 66.4 313.8)">LCD</text>
<text x="119" y="312.5" transform="rotate(-90 119 312.5)">R4</text>
<text x="226.1" y="314.7">V1</text>
<text x="251.5" y="314.7">V1</text>
<text x="117.9" y="321.4">GND</text>
<text x="211.2" y="321.4" transform="rotate(-90 211.2 321.4)">BAT1</text>
<text x="236.5" y="321.4" transform="rotate(-90 236.5 321.4)">BAT2</text>
<text x="191.6" y="329">READER</text>
<text x="23.7" y="346.8">READER</text>
</g>
<g font-size="2.5" fill="#0dab76">
<text x="57" y="214.8">Red</text>
<text x="57" y="219.8">Black</text>
<text x="57" y="224.9">White</text>
<text x="57" y="230">Green</text>
</g>
<g font-size="2.1" fill="#808080">
<text x="32" y="82.3">1</text>
<text x="32" y="79.8">2</text>
<text x="44.5" y="79.8">A0</text>
<text x="51.7" y="80.9">E+</text>
<text x="32" y="90">2</text>
<text x="44.5" y="84.9">A1</text>
<text x="44.5" y="90">A2</text>
<text x="51.7" y="86">E-</text>
<text x="83.3" y="86">VCC</text>
<text x="92.4" y="90">D2</text>
<text x="92.4" y="84.9">D3</text>
<text x="32" y="92.5">1</text>
<text x="44.5" y="95">A3</text>
<text x="51.7" y="91.1">A-</text>
<text x="83.4" y="91.1">SCK</text>
<text x="92.4" y="95">D1</text>
<text x="44.5" y="100.1">A4</text>
<text x="51.7" y="96.2">A+</text>
<text x="51.7" y="101.3">B-</text>
<text x="83" y="101.3">GND</text>
<text x="84.9" y="96.2">DT</text>
<text x="92.4" y="100.1">D0</text>
<text x="44.5" y="105.2">A5</text>
<text x="51.7" y="106.3">B+</text>
<text x="32" y="130.6">2</text>
<text x="44.5" y="130.6">A0</text>
<text x="51.7" y="131.7">E+</text>
<text x="32" y="133.1">1</text>
<text x="44.5" y="135.7">A1</text>
<text x="51.7" y="136.8">E-</text>
<text x="83.3" y="136.8">VCC</text>
<text x="92.4" y="135.7">D3</text>
<text x="32" y="143.3">1</text>
<text x="32" y="140.8">2</text>
<text x="44.5" y="140.8">A2</text>
<text x="51.7" y="141.9">A-</text>
<text x="83.4" y="141.9">SCK</text>
<text x="92.4" y="140.8">D2</text>
<text x="44.5" y="145.8">A3</text>
<text x="51.7" y="146.9">A+</text>
<text x="84.9" y="146.9">DT</text>
<text x="92.4" y="145.8">D1</text>
<text x="44.5" y="150.9">A4</text>
<text x="44.5" y="156">A5</text>
<text x="51.7" y="152">B-</text>
<text x="83" y="152">GND</text>
<text x="92.4" y="150.9">D0</text>
<text x="51.7" y="157.1">B+</text>
<text x="32" y="178.9">1</text>
<text x="32" y="176.3">2</text>
<text x="44.5" y="176.3">A0</text>
<text x="51.7" y="177.4">E+</text>
<text x="166.5" y="178.9">1</text>
<text x="166.5" y="176.3">2</text>
<text x="173.2" y="178.9">IN+</text>
<text x="181.2" y="180">IN+</text>
<text x="188.6" y="180">OUT+</text>
<text x="199" y="178.9">OUT+</text>
<text x="44.5" y="181.4">A1</text>
<text x="51.7" y="182.5">E-</text>
<text x="83.3" y="182.5">VCC</text>
<text x="92.4" y="181.4">D3</text>
<text x="191.7" y="185">B+</text>
<text x="199" y="183.9">B+</text>
<text x="232.1" y="181.4">IN-</text>
<text x="239.6" y="182.5">IN-</text>
<text x="249.6" y="182.5">OUT+</text>
<text x="259.9" y="181.4">OUT+</text>
<text x="32" y="189">1</text>
<text x="32" y="186.5">2</text>
<text x="44.5" y="186.5">A2</text>
<text x="44.5" y="191.6">A3</text>
<text x="51.7" y="187.6">A-</text>
<text x="83.4" y="187.6">SCK</text>
<text x="92.4" y="191.6">D1</text>
<text x="92.4" y="186.5">D2</text>
<text x="192.2" y="190.1">B-</text>
<text x="199" y="189">B-</text>
<text x="231.6" y="189">IN+</text>
<text x="239.6" y="190.1">IN+</text>
<text x="250.2" y="190.1">OUT-</text>
<text x="259.9" y="189">OUT-</text>
<text x="44.5" y="196.6">A4</text>
<text x="51.7" y="192.7">A+</text>
<text x="51.7" y="197.7">B-</text>
<text x="83" y="197.7">GND</text>
<text x="84.9" y="192.7">DT</text>
<text x="92.4" y="196.6">D0</text>
<text x="173.7" y="194.1">IN-</text>
<text x="181.2" y="195.2">IN-</text>
<text x="189.3" y="195.2">OUT-</text>
<text x="199" y="194.1">OUT-</text>
<text x="44.5" y="201.7">A5</text>
<text x="51.7" y="202.8">B+</text>
<text x="32" y="214.4">2</text>
<text x="44.5" y="214.4">A0</text>
<text x="51.7" y="215.5">E+</text>
<text x="32" y="216.9">1</text>
<text x="44.5" y="219.5">A1</text>
<text x="51.7" y="220.6">E-</text>
<text x="83.3" y="220.6">VCC</text>
<text x="92.4" y="219.5">D3</text>
<text x="32" y="227.1">1</text>
<text x="32" y="224.5">2</text>
<text x="44.5" y="224.5">A2</text>
<text x="51.7" y="225.7">A-</text>
<text x="83.4" y="225.7">SCK</text>
<text x="92.4" y="224.5">D2</text>
<text x="188" y="227.1">P19</text>
<text x="44.5" y="229.6">A3</text>
<text x="51.7" y="230.8">A+</text>
<text x="84.9" y="230.8">DT</text>
<text x="92.4" y="229.6">D1</text>
<text x="188" y="232.2">P18</text>
<text x="196.5" y="233.3">P18</text>
<text x="196.5" y="228.2">P19</text>
<text x="44.5" y="234.7">A4</text>
<text x="44.5" y="239.8">A5</text>
<text x="51.7" y="235.8">B-</text>
<text x="83" y="235.8">GND</text>
<text x="92.4" y="234.7">D0</text>
<text x="188" y="237.2">P17</text>
<text x="196.5" y="238.4">P17</text>
<text x="261.2" y="239.8">1</text>
<text x="25.5" y="246">P19</text>
<text x="34" y="244.9">P19</text>
<text x="51.7" y="240.9">B+</text>
<text x="110.7" y="244.9">20</text>
<text x="117.8" y="246">CLK</text>
<text x="135.9" y="246">5V</text>
<text x="143.1" y="244.9">19</text>
<text x="188" y="242.3">P16</text>
<text x="196.5" y="243.5">P16</text>
<text x="261.2" y="242.3">2</text>
<text x="25.5" y="251">P18</text>
<text x="34" y="249.9">P18</text>
<text x="110.7" y="247.4">21</text>
<text x="110.7" y="249.9">22</text>
<text x="117.8" y="248.5">SD0</text>
<text x="117.8" y="251">SD1</text>
<text x="133.7" y="248.5">CMD</text>
<text x="134.4" y="251">SD3</text>
<text x="143.1" y="249.9">17</text>
<text x="143.1" y="247.4">18</text>
<text x="188" y="247.4">P15</text>
<text x="196.5" y="248.5">P15</text>
<text x="25.5" y="256.1">P17</text>
<text x="34" y="255">P17</text>
<text x="110.7" y="252.5">23</text>
<text x="110.7" y="255">24</text>
<text x="110.7" y="257.6">25</text>
<text x="117.8" y="253.6">IO15</text>
<text x="117.8" y="256.1">IO2</text>
<text x="133.9" y="256.1">IO13</text>
<text x="134.4" y="253.6">SD2</text>
<text x="143.1" y="257.6">14</text>
<text x="143.1" y="255">15</text>
<text x="143.1" y="252.5">16</text>
<text x="188" y="257.6">P13</text>
<text x="188" y="252.5">P14</text>
<text x="196.5" y="253.6">P14</text>
<text x="25.5" y="261.2">P16</text>
<text x="34" y="260.1">P16</text>
<text x="110.7" y="260.1">26</text>
<text x="110.7" y="262.6">27</text>
<text x="117.8" y="258.7">IO0</text>
<text x="117.8" y="261.2">IO4</text>
<text x="117.8" y="263.7">IO16</text>
<text x="133.8" y="258.7">GND</text>
<text x="133.9" y="263.7">IO14</text>
<text x="133.9" y="261.2">IO12</text>
<text x="143.1" y="262.6">12</text>
<text x="143.1" y="260.1">13</text>
<text x="188" y="262.6">P12</text>
<text x="196.5" y="263.7">P12</text>
<text x="196.5" y="258.7">P13</text>
<text x="25.5" y="266.3">P15</text>
<text x="34" y="265.2">P15</text>
<text x="110.7" y="265.2">28</text>
<text x="110.7" y="267.7">29</text>
<text x="117.8" y="266.3">IO17</text>
<text x="117.8" y="268.8">IO5</text>
<text x="133.9" y="268.8">IO26</text>
<text x="133.9" y="266.3">IO27</text>
<text x="143.1" y="267.7">10</text>
<text x="143.1" y="265.2">11</text>
<text x="188.2" y="267.7">P11</text>
<text x="196.5" y="268.8">P11</text>
<text x="25.5" y="271.4">P14</text>
<text x="34" y="275.3">P13</text>
<text x="34" y="270.3">P14</text>
<text x="110.7" y="270.3">30</text>
<text x="110.7" y="272.8">31</text>
<text x="110.7" y="275.3">32</text>
<text x="117.8" y="271.4">SCK</text>
<text x="117.8" y="273.9">IO19</text>
<text x="129" y="273.9">BAT_BOT</text>
<text x="133.9" y="271.4">IO25</text>
<text x="143.1" y="275.3">7</text>
<text x="143.1" y="272.8">8</text>
<text x="143.1" y="270.3">9</text>
<text x="188" y="272.8">P10</text>
<text x="196.5" y="273.9">P10</text>
<text x="25.5" y="281.5">P12</text>
<text x="25.5" y="276.4">P13</text>
<text x="34" y="280.4">P12</text>
<text x="110.7" y="277.9">33</text>
<text x="110.7" y="280.4">34</text>
<text x="117.8" y="276.4">GND</text>
<text x="117.8" y="279">SDA</text>
<text x="117.8" y="281.5">RXD0</text>
<text x="133" y="279">TARE</text>
<text x="133.1" y="281.5">BATS</text>
<text x="133.9" y="276.4">IO32</text>
<text x="143.1" y="280.4">5</text>
<text x="143.1" y="277.9">6</text>
<text x="189.2" y="277.9">P9</text>
<text x="196.5" y="279">P9</text>
<text x="25.7" y="286.6">P11</text>
<text x="34" y="285.5">P11</text>
<text x="110.7" y="283">35</text>
<text x="110.7" y="285.5">36</text>
<text x="117.8" y="284.1">TXD0</text>
<text x="117.8" y="286.6">SCL</text>
<text x="134.2" y="284.1">SVN</text>
<text x="134.3" y="286.6">SVP</text>
<text x="143.1" y="285.5">3</text>
<text x="143.1" y="283">4</text>
<text x="189.2" y="283">P8</text>
<text x="196.5" y="284.1">P8</text>
<text x="25.5" y="291.7">P10</text>
<text x="34" y="290.6">P10</text>
<text x="110.7" y="288">37</text>
<text x="110.7" y="290.6">38</text>
<text x="117.8" y="289.1">IO23</text>
<text x="117.8" y="291.7">GND</text>
<text x="134.7" y="291.7">3V3</text>
<text x="135.6" y="289.1">EN</text>
<text x="143.1" y="290.6">1</text>
<text x="143.1" y="288">2</text>
<text x="189.2" y="288">P7</text>
<text x="189.2" y="293.1">P6</text>
<text x="196.5" y="289.1">P7</text>
<text x="26.7" y="296.8">P9</text>
<text x="34" y="295.7">P9</text>
<text x="189.2" y="298.2">P5</text>
<text x="196.5" y="294.2">P6</text>
<text x="196.5" y="299.3">P5</text>
<text x="26.7" y="301.8">P8</text>
<text x="34" y="300.7">P8</text>
<text x="34" y="305.8">P7</text>
<text x="70.1" y="305.8">1</text>
<text x="70.1" y="303.3">2</text>
<text x="189.2" y="303.3">P4</text>
<text x="196.5" y="304.4">P4</text>
<text x="26.7" y="306.9">P7</text>
<text x="26.7" y="312">P6</text>
<text x="34" y="310.9">P6</text>
<text x="189.2" y="308.4">P3</text>
<text x="196.5" y="309.5">P3</text>
<text x="214.8" y="310.9">2</text>
<text x="240.2" y="310.9">2</text>
<text x="26.7" y="317.1">P5</text>
<text x="34" y="316">P5</text>
<text x="70.1" y="316">2</text>
<text x="189.2" y="313.4">P2</text>
<text x="196.5" y="314.5">P2</text>
<text x="214.8" y="313.4">1</text>
<text x="240.2" y="313.4">1</text>
<text x="26.7" y="322.2">P4</text>
<text x="34" y="321.1">P4</text>
<text x="70.1" y="318.5">1</text>
<text x="189.2" y="318.5">P1</text>
<text x="196.5" y="319.6">P1</text>
<text x="26.7" y="327.2">P3</text>
<text x="34" y="326.1">P3</text>
<text x="26.7" y="332.3">P2</text>
<text x="34" y="331.2">P2</text>
<text x="26.7" y="337.4">P1</text>
<text x="34" y="336.3">P1</text>
</g>
<g font-size="1.8" fill="#808080">
<text x="127" y="241.4">ESP32-DEVKITC</text>
<text x="116.8" y="296">ESP32-DEVKITC</text>
</g>
</svg>
